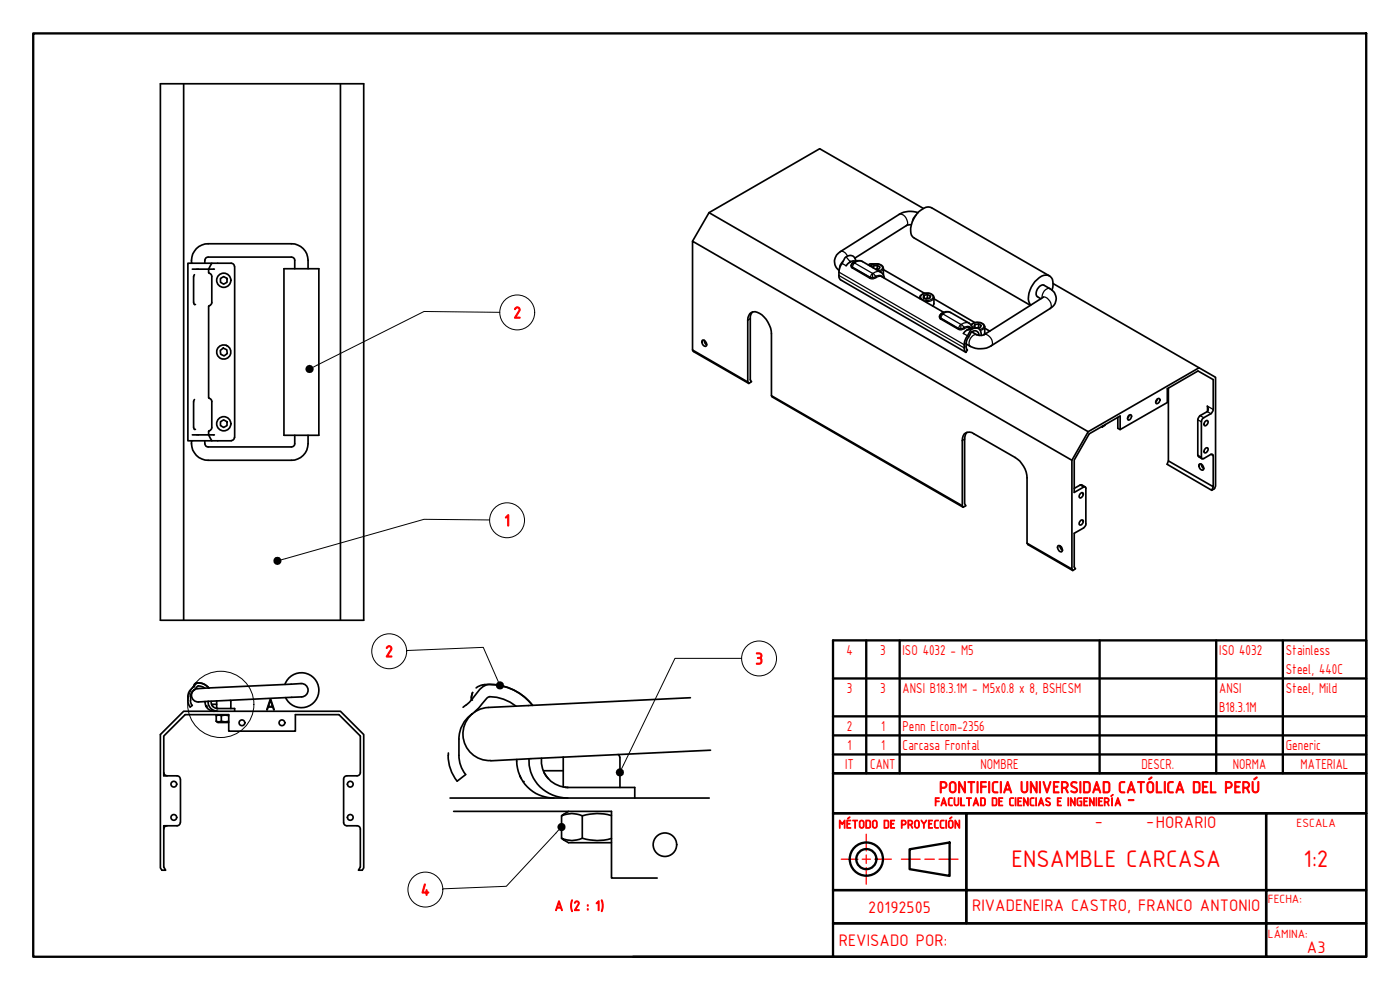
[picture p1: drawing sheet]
<svg xmlns="http://www.w3.org/2000/svg" width="420mm" height="297mm" viewBox="0 0 420 297" stroke-linecap="round" stroke-linejoin="round" font-family="sans-serif">
<!-- layer: Visible (ISO) -->
<g fill="none" stroke="#000" stroke-width=".51">
<path d="M48.1 25.1h61.1v161h-61.1zM55.1 25.1v161M102.2 25.1v161M57.5 79a5.2 5.2 0 0 1 5-5.9h24.9a5 5 0 0 1 5.1 5v2.5M61.5 79v-.9a.98 .98 0 0 1 1-1h24.9a.98 .98 0 0 1 1.1 1v2.5M63.6 79l-1 1.8M70.4 80a.99 .99 0 0 0-1-1h-13v53.3h13M70.4 80v51.2M212.8 63.8l113.8 65.7M255.5 79.6a2.34 2.34 0 0 1 3.3-1.1l5.5 3.1a2.12 2.12 0 0 1 1.1 1.8M256.7 78.4a2.68 2.68 0 0 0-2.8 1.3M256.9 78.3a1.86 1.86 0 0 0-1.6-1.7 1.86 1.86 0 0 0-2 1.3l-.3 .6a5.8 5.8 0 0 0-1 5.1l37.9 22.1"/>
<path d="M261.1 79.8a2.71 2.71 0 0 1 3.9 .4l.1 2.2M262.1 79.8v.6M262.2 79.2h-1l-.6 .3M263.3 79.6l.8 .5-.3 .7-.8 .1M263.3 79.6l-1.2 .2-.2 .4M263.3 79.6v1l-.5 .2M273.5 67.4l-1.5 .3-15.5 9.8M275.5 63.8a6.7 6.7 0 0 0-5.6 .5l-17.7 11.2a3.3 3.3 0 0 0-.4 5.6M277.1 62.5l-31.1-17.9-33.2 19.2-5 8.6M57.7 80.8h4.9M58.4 82.4l-.3 .6v7.7l.3 .7M62.6 80.8h1.7"/>
<path d="M62.6 80.8l.2 1.2M62.8 82a.99 .99 0 0 1 .8 1v7.8l-.3 .6-.7 .6v27.2M66.2 83.6l.9-.6 1 .6v1.1l-1 .6-.9-.6zM85.2 80.6h10.5v50h-10.5zM225.9 93.6a2.42 2.42 0 0 0-.7 2v18.4l.4 .5-.9 .5-.3-.4M263.3 80.6l.2 .2M264.7 83l18.5 10.7M265.1 80.9l12.3 7.1M276 89.6a2.08 2.08 0 0 1 3-1.6l.9 .5 .3 .4 .1 2.2-.4 .7M277.2 88.6l1.1-.2 1 .4-.2 .7-1.1 .2-.9-.4 .1-.7v.8M278.3 89.4l-.5 .2M278.3 88.4v1l.3 .2"/>
<path d="M280.3 89.6l12.3 7.2M282.1 94.9a2.25 2.25 0 0 1 3.2-1.1l5.5 3.2 .7 .6 .4 .9M291.2 98.3l.4 .2M291.5 97.5a2.59 2.59 0 0 1 4 .3v2.1l-.2 .5M291.6 99.6l-.8 1.4M291.6 99.6a1.33 1.33 0 0 1 1.5-.3 1.33 1.33 0 0 1 .7 1.3M291.7 99.5l.1 .2M292.5 97.4v.8M292.6 98.4l-1.8 .3-1.2 .8-.5 .6M293.7 97.2l.8 .4-.3 .7-.9 .2M293.7 97.2l-1.2 .2-.2 .6 .6 .4 .8-.2M293.7 97.2v1l.2 .1"/>
<path d="M295.5 98.5l1.6 .9M312.4 89.6a2.07 2.07 0 0 1-1.4-1.8 2.07 2.07 0 0 1 1.1-2l.9-.3 2.1 1.1a3.3 3.3 0 0 1 1.9 3 3.3 3.3 0 0 1-1.8 3l-17.7 11.1a6.8 6.8 0 0 1-7.6-.5M313.1 89.1l-17.7 11.3-.8 .2h-1l-2-1M315 82.8l-35.4-20.5a3.4 3.4 0 0 0-3.8 1.2 7.5 7.5 0 0 0-2.2 7.1l.8 .8 34.8 20.2M315.7 87a3.4 3.4 0 0 0-1.1-4.4 5.4 5.4 0 0 0-5.1 3.6 5.4 5.4 0 0 0-.2 5.4M316 85.1l43.9 25.2M58.4 119.9l-.3 .7v7.6l.3 .6M62.6 119.3l.7 .6 .3 .6M66.1 105.1l.9-.7 1.1 .6 .1 1.1-1 .7-1-.5zM207.8 105l.3 .5 16.6 9.5M210.7 102.2l.2-.2a1.14 1.14 0 0 1 1 .7 1.14 1.14 0 0 1-.2 1.2 1.39 1.39 0 0 1-1-1.7zM211.3 102.1l.2 .8 .6 .5"/>
<path d="M224.4 114.6l-16.6-9.6v-32.6l113.9 65.7v32.6l-13.5-7.7M224.4 114.6v-18.5a2.17 2.17 0 0 1 1.1-2.3 2.17 2.17 0 0 1 2.5 .2 7.9 7.9 0 0 1 3.5 6.1v18.6l.3 .4 57.3 33.1M231.5 118.7l57.3 33.1M290.7 101.1a3.7 3.7 0 0 0-.4 3.9l-.4 .7M294.5 100.6a1.84 1.84 0 0 0-1.3-2.2 1.84 1.84 0 0 0-2.2 1.3l-.4 .6a4.9 4.9 0 0 0-.7 5.4M347.3 119.7l-.5 .9M347.3 119.7l.6-.1a.87 .87 0 0 1 0 1 .87 .87 0 0 1-1 .4v-.7zM350.6 116.4v21.9l-.3 1 13.4 7.8 .4-1.1M57.7 130.5h4.9M62.6 130.5h1.7M62.6 130.5l1 1.8M63.6 120.4v7.9"/>
<path d="M63.6 128.3l-.3 .6-.6 .5-.1 1.1M66.2 126.5l.9-.5 1 .5v1.2l-1 .6-.9-.6zM70.4 131.2a.98 .98 0 0 1-1 1M88.5 130.6v2.5a.98 .98 0 0 1-1.1 1h-24.9a.98 .98 0 0 1-1-1v-.8M92.5 130.6a7.2 7.2 0 0 1-1.5 6 5.2 5.2 0 0 1-3.6 1.5h-24.9a5.1 5.1 0 0 1-5-5.8M321.7 138.1l4.9-8.6 33.3-19.2 4.9 2.9v32.6l-.3 .8-.8 .5M330.6 128l.2 .1M331.7 127.4l-.9 .7 .1-.2M335.5 125.2v3.3l.7 .4 14.1-8.1v-4.2l9.2-5.3 4.6 2.6-.1 9.3-.6 .9-2.4 1.4-.4 1v10.6l.1 .6h.3l2.4-1.4 .6 .1 .1 9.6-13.5-7.7M336.2 128.9v-4.1l-9.3 5.4-4.5 7.8v9.8l3-1.8 .5 .3v11.2l-.7 .9-2.8 1.6v10.1l.4 .6-.9 .5-13.4-7.8-.3-.4v-19.6a7.7 7.7 0 0 0-3.5-6.1l-12.4-7.1a2.13 2.13 0 0 0-2.5-.3 2.13 2.13 0 0 0-1 2.3v19.6l.3 .4 .8-.4-.4-.7v-19.4l.2-1.1 .5-.9M338.8 124.6l.5-.2a.99 .99 0 0 1 .2 1.1 .99 .99 0 0 1-.9 .5l-.2-.4zM338.9 124.6l-.5 .9"/>
<path d="M360 139.2a1.18 1.18 0 0 1 .9 1.9 1.25 1.25 0 0 1-.9-1.9zM360.5 139.2l.2 .8 .6 .6M361.8 126.4l.5-.2a.92 .92 0 0 1 .1 1 .92 .92 0 0 1-1 .4v-.6zM361.8 134.5l.5-.1a.89 .89 0 0 1 .1 1 .89 .89 0 0 1-1 .3v-.6zM362.3 121.8l.2 1.5-2.3 1.4-.7 1.3v10.6l.2 .4 1 .7M324.1 148.3l.8-.5a.99 .99 0 0 1 .1 1 .99 .99 0 0 1-.9 .6 .75 .75 0 0 1 0-1.1zM324.4 156.1l.5-.1a.89 .89 0 0 1 0 1 .89 .89 0 0 1-1 .4v-.6zM325.7 146.1l-1.3-.6-2 1M317.6 163.7a1.17 1.17 0 0 1 1.1 .7 1.17 1.17 0 0 1-.2 1.2 1.29 1.29 0 0 1-.9-1.9zM318.1 163.8l.2 .7 .6 .6M321.7 170.7l.2 .5M56.4 209v1.2"/>
<path d="M56.4 210.2l.1 .8 .6 1.1M57.2 210.2l.5 1.4M57.2 209v1.2M57.7 206.4l.5-.4a2.14 2.14 0 0 1 3.5-.5l1 .9M57.7 211.6l-.6 .5M57.7 206.5l-1 1.1-.3 1.4M58 207.3l1.4-.7 31-1.5a2 2 0 0 1 2.1 1.9 2 2 0 0 1-1.9 2.1l-31 1.5a2 2 0 0 1-1.9-1.1 2 2 0 0 1 .3-2.2zM58.1 205.9v.1M58.2 207.1l-.9 1-.1 .9M58.2 207.1h.1M59 204.9a4.2 4.2 0 0 1 3.7 1.6M59 204.9a.98 .98 0 0 0-.8 1"/>
<path d="M61.5 206.5l-.5-.3a1.69 1.69 0 0 0-2.6 .7M61.5 210.5a2.72 2.72 0 0 0 2.8 2.9M61.8 211.8h.1M61.8 211.9h.1M62.4 210.4a2.89 2.89 0 0 0 2.9 3M63.4 210.4a1.96 1.96 0 0 0 1.8 2.2M63.5 211.3h1.5M63.6 211.5l.3 .4M64.9 216.4l.8 .2 2.9-.2M64.9 214.7l.8-.1 2.9 .1M64.9 216.4l.5 .4h3.2M64.9 214.7v1.7"/>
<path d="M65 210.4v2.2M65 210.3h.1M65.2 212.6h.1M65.2 212.6h.2M65.3 212.6h5.1v.8M65.4 214.4l-.5 .3M66.4 214.7v1.7M69.1 210.1l.1 .2M69.3 210.4v2.2M85.5 205.3a5.2 5.2 0 0 1 7.9-2.5 5.2 5.2 0 0 1 .4 8.3 5.2 5.2 0 0 1-8.1-1.8M141.7 214.2a9.2 9.2 0 0 0-4 7.6M141.7 214.2h.1"/>
<path d="M141.8 207.8l-.4 2.3M142.9 206.4l.8-.5a15.3 15.3 0 0 1 15.3 4.8l.8 .9a15.7 15.7 0 0 0-13.9-6.1 10.1 10.1 0 0 0-4.2 4.3l-.9 .9-1.8 1.5M154.9 211.9a12 12 0 0 0-8.3-2.7l-4.2 4.5M207.2 209.3l-60.7 3a8 8 0 0 0-7.6 8.3 8 8 0 0 0 8.4 7.6M49.1 231.8l.4 .8 .7 .2M54.1 233.8a.99 .99 0 0 0-1-1h-4v-12l6.5-6.4h13v5h20v-5h13.1l6.4 6.4v11a.99 .99 0 0 1-.9 1h-3.1a.99 .99 0 0 0-1 1v12.9a.99 .99 0 0 0 1 1.1h3a.99 .99 0 0 1 1 .9M54.2 233.8v12.9M134.5 226.6a12.4 12.4 0 0 0 2.7 7.8l2.6-2M134.6 225.9v.7M135.1 239.4h77.8M137.7 226.6a9.2 9.2 0 0 0 2 5.8M137.7 221.7v4.9"/>
<path d="M155.1 227.9a11.2 11.2 0 0 0 11.1 11.5M156.1 232.9l.1 .3M156.3 233.4l.2 .3M158.7 227.7a11.4 11.4 0 0 0 11.7 11.7M162.5 227.5a8.1 8.1 0 0 0 7.1 8.7M163.1 231.3h5.9M163.3 231.8l1.3 1.9M169 227.3v8.8M169 227.2h.1M169.6 236.2l.9 .1M169.6 236.2l.8 .1M170.4 236.3h20.1v3.1"/>
<path d="M185.5 226.4l.5 .8M186.1 227.3v9M213.2 225.1l-65.9 3.2M50.2 247.8l-.9 .3-.2 .7M54.1 246.8a.99 .99 0 0 1-1 1h-4v12.3l.6 1h-1.1l-.5-.7v-40l7-7h47.1l7 7v40l-.5 .7h-1.1l.5-1v-11.3M136.1 243.4h47.4v20h13.7M168.5 244.8v6.7M170.6 243.4l-2.1 1.4a7.3 7.3 0 0 1 6.3 0 14.7 14.7 0 0 1 8.7-.1M174.8 244.8v6.7M183.5 251.6a14.7 14.7 0 0 1-8.7-.1 7.3 7.3 0 0 1-6.3 0l2.1 1.3h12.9"/>
<circle cx="67.2" cy="84.1" r="2.13"/>
<circle cx="67.2" cy="105.6" r="2.13"/>
<circle cx="67.2" cy="127.1" r="2.13"/>
<circle cx="72.6" cy="216.9" r=".86"/>
<circle cx="84.6" cy="216.9" r=".86"/>
<circle cx="52.2" cy="235.3" r=".86"/>
<circle cx="105.1" cy="235.3" r=".86"/>
<circle cx="52.2" cy="245.3" r=".86"/>
<circle cx="105.1" cy="245.3" r=".86"/>
<circle cx="199.5" cy="253.4" r="3.5"/>
</g>
<g fill="#000">
<circle cx="255" cy="78.4" r=".25"/>
<circle cx="256" cy="78.8" r=".25"/>
<circle cx="58.4" cy="91.4" r=".25"/>
<circle cx="262.7" cy="82.9" r=".25"/>
<circle cx="282.5" cy="94.1" r=".25"/>
<circle cx="289.2" cy="98.2" r=".25"/>
<circle cx="290.5" cy="98.9" r=".25"/>
<circle cx="290.6" cy="98.9" r=".25"/>
<circle cx="58.4" cy="128.8" r=".25"/>
<circle cx="58.1" cy="206" r=".25"/>
<circle cx="61.8" cy="211.8" r=".25"/>
<circle cx="62" cy="212.1" r=".25"/>
<circle cx="141.5" cy="210" r=".25"/>
<circle cx="157" cy="234.5" r=".25"/>
</g>
<!-- layer: Visible Narrow (ISO) -->
<g fill="none" stroke="#000" stroke-width=".38">
<path d="M252.2 75.5a1.92 1.92 0 0 1 2.2 1.3M252.7 79l1.2 .7M253.2 78.2l-.5 .4a2.73 2.73 0 0 0-.8 2M253.9 77.1l1.3 1.5M255.5 79.6l.3 .8M255.7 79.1a.75 .75 0 0 0-.4 .7 .75 .75 0 0 0 .5 .6M256 78.8l.5 .1M256.5 78.9l5.5 3.1M256.5 78.9l-.7 1.2M256.5 78.9a.75 .75 0 0 0-.8 1l.1 .2M256.5 78.9h.1M258.8 78.5a2.12 2.12 0 0 0-2.3 .4"/>
<path d="M261.2 79.9a2.31 2.31 0 0 1 3.7 .3 1.22 1.22 0 0 1-1.2 1.1M269.9 64.3a2.43 2.43 0 0 1 2.4 3.1l-.3 .3M275.1 64.4l-1 1.1-.3 1M225.2 95.6l-.8 .5M251.8 81.6l37.6 21.8M251.8 82.7l37.6 21.7M255.8 80.4l5.3 3.2M255.8 80.1l5.4 3.2M255.8 80.1l5.4 3.1M261.2 83.2l.7 .2M261.2 83.3l.7 .1M261.2 83.3l-.1 .3"/>
<path d="M261.2 83.2l.2-.7 .5-.5v1.4M261.2 83.2v.1M262 82l.8 1-.9 .4M264.3 81.6a2.03 2.03 0 0 0-2.3 .4M264.7 83a2.62 2.62 0 0 0-2.3 .6h-1.3M265 83.2a1.32 1.32 0 0 0-2.2 0l.2 .1M265.1 80.5a1.23 1.23 0 0 1-1 1M276 89.3l.2 .3M276.6 88.5a2.26 2.26 0 0 1 3.4 .5 2.16 2.16 0 0 1-3.6 .5v-.7zM280.3 89.3a2.04 2.04 0 0 1-2.8 1.1M282.1 94.9l.3 .7-.1 .1M282.2 94.4a.81 .81 0 0 0 .1 1.3"/>
<path d="M282.3 95.7l5.4 3.2M282.4 95.4l5.3 3.3M282.4 95.4l5.3 3.1M282.5 94.1l.5 .1M283 94.2l5.5 3.1M283 94.2a.68 .68 0 0 0-.8 .4 .68 .68 0 0 0 .2 .8M283 94.2l-.6 1.2M283 94.2h.1M285.3 93.8a2 2 0 0 0-2.3 .4M287.7 98.5l.7 .2M287.7 98.7h.7M287.7 98.7v.2"/>
<path d="M287.7 98.5v.2M288.4 97.3l-.7 1.2M288.4 97.3v1.4M288.5 97.3l.2 .2a.68 .68 0 0 1 .4 1l-.7 .2M290.8 97a2.35 2.35 0 0 0-2.3 .3M291.2 98.3a2.82 2.82 0 0 0-2.3 .6h-1.2M291.5 97.6a2.31 2.31 0 0 1 3.8 .2 1.21 1.21 0 0 1-1.3 1.1M291.6 98.5a1.49 1.49 0 0 0-2.4-.2l.2 .3M291.6 98.8l-1.2 .1M291.9 98.5h.1M295.5 98a1.48 1.48 0 0 1-1.3 1.2M313.1 89.2a2.26 2.26 0 0 1 2.4 2.2v.5l-.3 .7"/>
<path d="M315.1 86.6a2.35 2.35 0 0 0-2.4 2.8M289.1 100.1l1.3 .7M293.2 100.4a2.32 2.32 0 0 0-2 3.5M295.4 100.4a2.33 2.33 0 0 1 2.4 2.2l.1 .5-.4 .6M289.5 131.7l-.7 .5M359.5 136.6l1.1 .5M359.5 126l1.1 .5M360.2 124.7l1.1 .6M363.4 136.3l.7 .5M364.1 122.9l-1.8-1.1v1.7l1.1 .6M324.2 145.5l1 .7"/>
</g>
<circle cx="290.6" cy="98.9" r=".19" fill="#000"/>
<!-- layer: Border (ISO) -->
<g fill="none" stroke="#000" stroke-width=".7">
<path d="M10 10h400v277.1h-400zM260 192.1v39.9M270 192.1v39.9M330 192.1v39.9M365 192.1v39.9M385 192.1v39.9M250 203.6h160M250 214.9h160M250 226.4h160v-34.3h-160v39.9M250 232h160v12h-160zM250 220.6h160M410 226.4v5.6h-160"/>
<path d="M250 244h40v23.1h-40zM273 254.8l12-2v10l-12-2zM290 244h90v23.1h-90zM380 244h30v23.1h-30zM250 277h130v10.1h-130zM250 267.1h40v9.9h-40zM290 267.1h90v9.9h30v-9.9h-30v9.9h-90zM380 277h30v10.1h-30zM190 287.1h60"/>
<circle cx="260" cy="257.8" r="5"/>
<circle cx="260" cy="257.8" r="3"/>
</g>
<!-- layer: Detail Boundary (ISO) -->
<circle cx="66.3" cy="211.3" r="9.9" fill="none" stroke="#000" stroke-width=".3"/>
<!-- layer: Border (ISO) -->
<path d="M252.5 257.8h5M258.8 257.8h2.4M260 250.3v5M260 256.5v2.6M262.5 257.8h5M270.5 257.8h5.7M277.6 257.8h2.8M281.8 257.8h5.7M260 260.3v5" fill="none" stroke="#f00" stroke-width=".38"/>
<!-- layer: Symbol (ISO) -->
<g fill="none" stroke="#000" stroke-width=".3">
<path d="M150 93.7l-22.7-.2-33.3 16.7M146.9 156l-19.6-.2-42.8 12.1M122 195.2l23-1 4.5 10.3M222.6 197.5h-20l-16 33.1M167.6 249l-15.6 16.9-19.1 .8"/>
<circle cx="155.2" cy="93.7" r="5.2"/>
<circle cx="152.2" cy="156.1" r="5.2"/>
<circle cx="116.8" cy="195.4" r="5.2"/>
<circle cx="227.8" cy="197.6" r="5.2"/>
<circle cx="127.7" cy="266.9" r="5.2"/>
</g>
<g fill="#000">
<circle cx="92.9" cy="110.7" r="1.26"/>
<circle cx="83.3" cy="168.3" r="1.26"/>
<circle cx="150" cy="205.7" r="1.24"/>
<circle cx="186" cy="231.8" r="1.24"/>
<circle cx="168.5" cy="248.1" r="1.24"/>
</g>
<g font-size="7.7" fill="#f00">
<text x="303.5" y="260.3">ENSAMBLE CARCASA</text>
<text x="391.2" y="260.3">1:2</text>
</g>
<g font-size="5.4" fill="#f00">
<text x="328.5" y="247.8">-</text>
<text x="344" y="247.8">-HORARIO</text>
<text x="260.5" y="273.8">20192505</text>
<text x="291.7" y="273.4">RIVADENEIRA CASTRO, FRANCO ANTONIO</text>
<text x="251.7" y="283.8">REVISADO POR:</text>
<text x="392.2" y="286.1">A3</text>
</g>
<g font-size="5.3" fill="#f00">
<text x="154.1" y="95.5">2</text>
<text x="151.3" y="157.8">1</text>
<text x="115.6" y="197.2">2</text>
<text x="226.6" y="199.3">3</text>
<text x="281.8" y="237.9">PONTIFICIA UNIVERSIDAD CATÓLICA DEL PERÚ</text>
<text x="338.3" y="241.1">-</text>
<text x="126.3" y="268.7">4</text>
</g>
<text font-size="5.3" x="79.6" y="213.1">A</text>
<g font-size="4.6" fill="#f00">
<text x="254.1" y="196.5">4</text>
<text x="264.2" y="196.5">3</text>
<text x="270.9" y="196.5">ISO 4032 - M5</text>
<text x="365.9" y="196.5">ISO 4032</text>
<text x="385.9" y="196.5">Stainless</text>
<text x="385.9" y="202.2">Steel, 440C</text>
<text x="254.2" y="207.9">3</text>
<text x="264.2" y="207.9">3</text>
<text x="270.9" y="207.9">ANSI B18.3.1M - M5x0.8 x 8, BSHCSM</text>
<text x="365.9" y="207.9">ANSI</text>
<text x="385.9" y="207.9">Steel, Mild</text>
<text x="365.9" y="213.6">B18.3.1M</text>
<text x="254.2" y="219.3">2</text>
<text x="264.4" y="219.3">1</text>
<text x="270.9" y="219.3">Penn Elcom-2356</text>
<text x="254.4" y="225">1</text>
<text x="264.4" y="225">1</text>
<text x="270.9" y="225">Carcasa Frontal</text>
<text x="385.9" y="225">Generic</text>
<text x="253.7" y="230.7">IT</text>
<text x="261.2" y="230.7">CANT</text>
<text x="294.3" y="230.7">NOMBRE</text>
<text x="342.6" y="230.7">DESCR.</text>
<text x="370" y="230.7">NORMA</text>
<text x="390.3" y="230.7">MATERIAL</text>
<text x="166.4" y="273.2">A (2 : 1)</text>
</g>
<g font-size="3.9" fill="#f00">
<text x="389.1" y="248">ESCALA</text>
<text x="380.5" y="271.1">FECHA:</text>
<text x="380.5" y="281.5">LÁMINA:</text>
</g>
<g font-size="3.8" fill="#f00">
<text x="280.4" y="241.8">FACULTAD DE CIENCIAS E INGENIERÍA</text>
<text x="251.7" y="248.5">MÉTODO DE PROYECCIÓN</text>
</g>
</svg>
